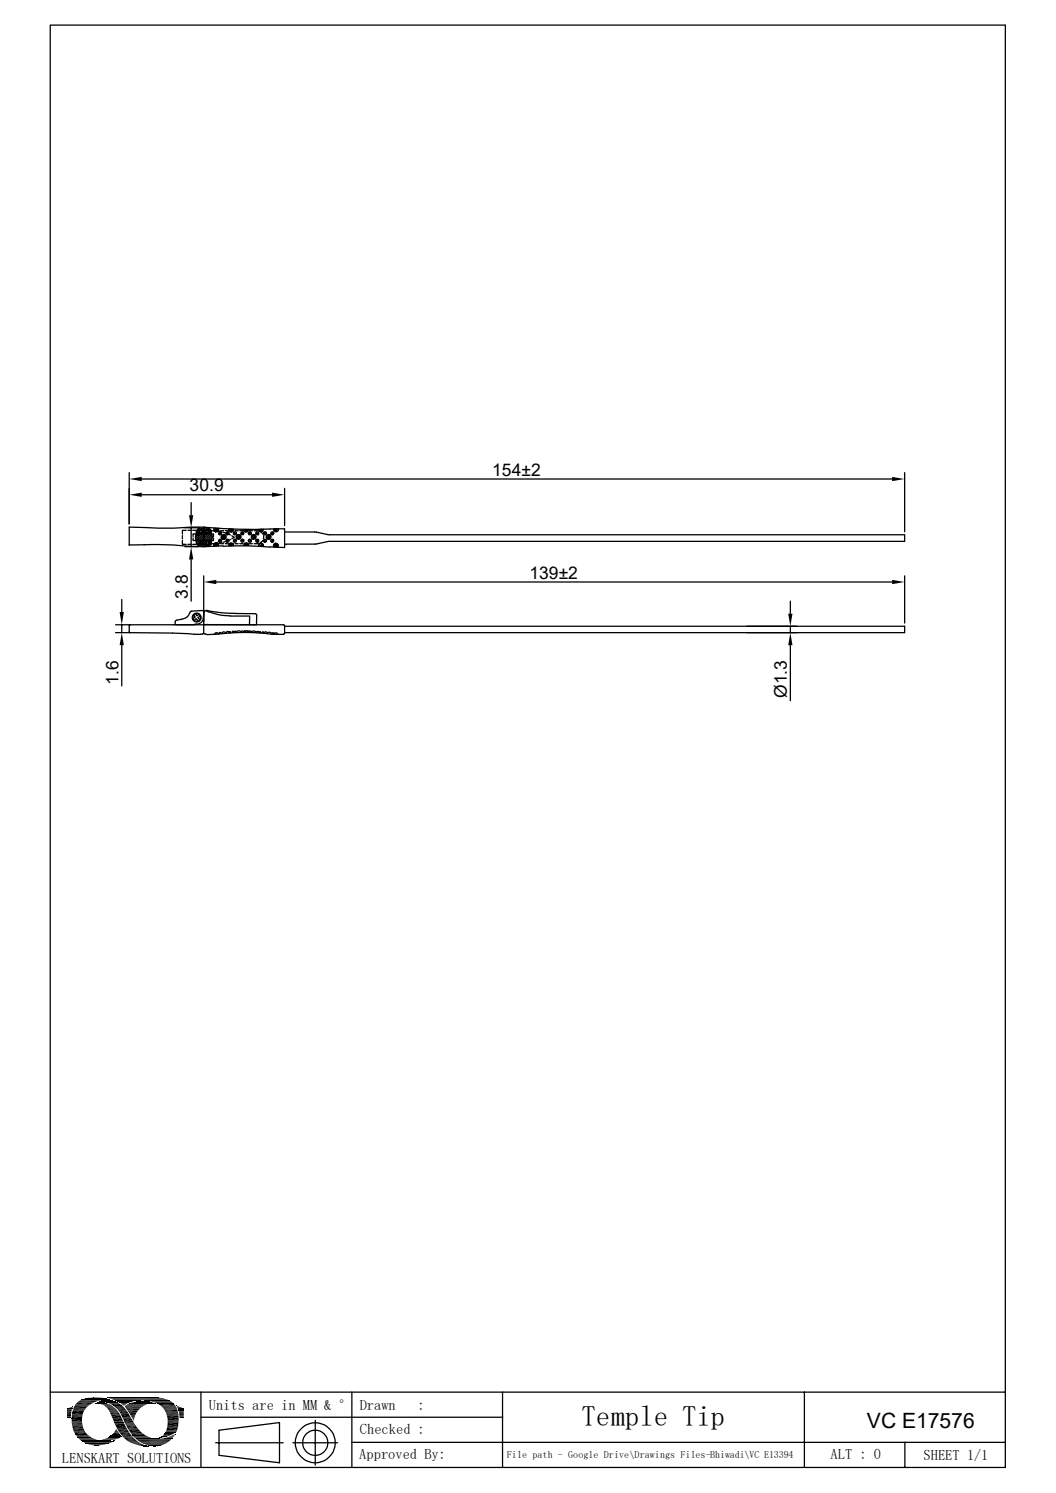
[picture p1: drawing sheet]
<svg xmlns="http://www.w3.org/2000/svg" width="210mm" height="297mm" viewBox="0 0 210 297" stroke-linecap="round" stroke-linejoin="round" font-family="sans-serif">
<g fill="none" stroke="#000" stroke-width=".25">
<path d="M10 5h189.9v286.9h-189.9zM25.7 94v10.2M28.2 98.4h25.9M28.2 95.3h149.2M38 100v2.5M56.6 97.2v7.4M179.9 94v11.8M24.2 119.3v2.5M36.3 107.5v.8h.7M36.3 106.6v.6M36.7 105h2.8M36.7 108.8h2.7"/>
<path d="M37 105.5h-.7v.8M37.4 105.5h.6M37.4 108.3h.6M37.4 104.9a90.4 90.4 0 0 1-11.7 0v3.5h8.8a49.3 49.3 0 0 0 9.9 .2M37.5 104.9h3.3M38 105v3.8M38 111.3v8.3M38.3 105.5h.6M38.3 108.3h.6M38.4 107v.5h.7M39 107.4v.2M39 106.4a.67 .67 0 0 0 0 .9"/>
<path d="M39 106.2v.2M39.1 107.6l.1 .6 .6 .5M39.1 106.2h-.7v.5M39.3 105.5h.6M39.4 107.5h.6v.8M39.4 106.2h1.6M39.5 107v.5h.4M39.6 105.8l-.7 .7M39.6 108l-.4 .4M39.6 105.5v.4h.8M39.7 105l-.7 .7M39.7 108.3l-.3 .2"/>
<path d="M39.8 105a1.06 1.06 0 0 0-.7 1.2M39.8 105.9v.3M39.8 106l-.9 1M39.9 106.2h-.4v.5M39.9 107.5v.8h-.6M40.1 107.5h.9M40.1 105l-1.1 1M40.2 105.5h.7M40.2 108.3h.7M40.5 105l-.5 .5M40.5 106.2v.5M40.5 107v.5"/>
<path d="M40.5 105v3.8M40.5 114.6v9.1M40.6 104.8l-.1 3.9M40.7 104.9a123.5 123.5 0 0 0 15.9 .3v3.7l-2.9-.1M40.9 105l-.7 .7M40.9 105.6l-1.8 1.9M40.9 108.1l-.6 .7M41 105.9l-2 2M41 107.5v.8M41.1 108.3l-.5 .5M41.1 106.2h.7M41.2 105l-2.3 2.2"/>
<path d="M41.2 105.5h.8v.7h-.7M41.2 106l-2.1 2.2M41.2 104.9a1.36 1.36 0 0 1 .9 1.5 .67 .67 0 0 1 0 .9M41.2 105.9v.3M41.3 107.5h.7v.8h-.8l-.1-.8h.7M41.4 105.5v.4h-.7M41.4 105.1l-.3 .4M41.7 105.2l-.3 .3M41.8 108.4l-.4 .3M41.9 105.4l-.4 .3M42 105.6l-2.1 2.1M42 106.3l-2.4 2.4"/>
<path d="M42 107.5v.7h.6M42 108.1l-.6 .6M42 107.4l-.5 .6M42 107.7l-1 1M42 105.9l-1.9 2M42 107.6v.4l-.2 .4M42.1 106.2h.4v.5M42.1 106.6l-2.1 2.1M42.1 107.4v.2M42.2 106.8l-.9 .9M42.5 107v.5h-.4M42.5 105.6h.6"/>
<path d="M42.6 105.6h-.6v.6M42.6 105a.47 .47 0 0 0 .4 .8 .47 .47 0 0 0 .4-.7M42.8 108.4l-.3 .2M42.9 105.5l-.3 .2M42.9 105.1l-.4 .4M42.9 105.6h.7M42.9 108.2h.7M43 107.9l-.5 .5M43 115.8h134.4M43.1 108.1l-.6 .1M43.3 105.1l-.2 .2M43.3 108l-.3 .2"/>
<path d="M43.4 108.6a.47 .47 0 0 0-.4-.6 .47 .47 0 0 0-.4 .7M43.4 108.2l-.4 .4M43.5 105.2l-.6 .7M43.5 108.5l-.2 .1M43.9 107.4l-.5 .3M43.9 105.6h.6M43.9 108.2h.6M43.9 105.9l-.4 .4M44 105.8l-.6-.1-.1 .1M44 107.9l-.6 .2M44 106.1l-.3 .3M44 107.6l-.4 .3"/>
<path d="M44.3 106.9l-.3 .2M44.3 105.9l.6 .1M44.4 108.7a64.1 64.1 0 0 1 9.3 .1M44.5 106.4l-.6 .5M44.7 106.5l-.2 .2M44.8 105.6h.7M44.8 108.2h.7M44.9 107.7l-.6 .2M44.9 106.6l-.7 .7M45 107l-.4 .4M45.2 106.2l.6 .2M45.3 107.4l-.4 .3"/>
<path d="M45.3 105.9l-.4 .4M45.5 107.5l-.4 .4M45.5 108.6a.47 .47 0 0 1 .5-.6 .47 .47 0 0 1 .4 .6M45.5 106.1l-.4 .3M45.6 105.2a.47 .47 0 0 0 .3 .6 .47 .47 0 0 0 .5-.5M45.6 105.2l-.1 .2M45.8 105.6h.6M45.8 108.2h.6M45.8 107.3l-.6 .3M45.8 105.4l-.2 .3M45.8 108l-.3 .4M45.9 108.6l.1-.2 .1 .2"/>
<path d="M45.9 105.2l-.1 .2 .2 .1 .1-.1-.1-.2M46.1 106.6l.5 .3-.5 .3M46.1 108l-.5 .6M46.3 105.2l-.6 .6M46.4 108.2l-.4 .3M46.4 105.5l-.3 .4M46.4 108.5h.1M46.7 105.6h.7M46.7 108.2h.7M46.8 105.8l-.4 .4M46.8 107.3l-.4 .4M47 106l-.4 .4"/>
<path d="M47 107.4l-.4 .5M47.3 106.3l-.4 .4M47.4 107l-.2 .2M47.7 106.4l-.7 .7M47.7 105.6h.6M47.7 108.2h.6M47.8 106.6l-.2 .2M47.9 106.8l-.4 .5M48.2 105.8l-.3 .4M48.2 107.3l-.3 .3M48.4 106l-.4 .4M48.5 107.4l-.5 .4"/>
<path d="M48.5 105.3a.47 .47 0 0 0 .5 .5 .47 .47 0 0 0 .4-.5l-.5 .6M48.6 108.1l-.1 .1M48.6 108.2h.7l-.3 .2M48.6 105.6h.7M48.8 105.3l-.3 .3M48.9 105.3l.1 .2 .1-.2M48.9 108.5l.1-.2 .1 .2M48.9 105.5l-.2 .2M49.1 108l-.6 .5a.47 .47 0 0 1 .5-.5 .47 .47 0 0 1 .4 .5M49.1 105.4h.1M49.4 108.4l-.2 .1M49.6 105.6h.6"/>
<path d="M49.6 108.2h.6M49.6 107.3l-.2 .2M49.7 105.8l-.3 .3M49.9 106l-.4 .4M49.9 107.4l-.4 .4M50 107.7l-.2 .2M50.2 106.4l-.2 .2M50.3 107l-.2 .2M50.5 105.6l1.1 .1M50.5 106.4l-.5 .5M50.8 106.5l-.3 .3M50.9 106.8l-.6 .5"/>
<path d="M51.1 107.3l-.3 .2M51.1 105.8l-.3 .3M51.4 107.4l-.5 .4M51.4 105.9l-.4 .4M51.4 106.3l-.1 .1M51.4 107.7l-.2 .2M51.5 108.6a.46 .46 0 0 1 .4-.5 .46 .46 0 0 1 .5 .6M51.6 108.1l-1.1 .1M51.6 105.3l-.1 .2M51.7 108.6h.1M51.8 105.3l.1 .2 .1-.2M51.8 105.5l-.2 .2"/>
<path d="M51.9 108.6v-.2l.1 .2M51.9 105.8l.4 .5M51.9 107.9l-.5 .5M52.2 108.2l-.3 .3M52.3 107.5l-.4 .4M52.4 105.3l-.5 .5M52.4 108.4l-.3 .3M52.4 105.3a.47 .47 0 0 1-.4 .5 .47 .47 0 0 1-.5-.5M52.4 106.6v.6M52.5 105.8l-.1 .2M52.8 105.9l-.3 .4M52.8 107.4l-.4 .3"/>
<path d="M53 106.2l-.3 .2M53 107.6l-.4 .3M53.3 106.9l-.3 .2M53.5 106.4l-.6 .5M53.7 106.5l-.2 .2M53.8 107.1l-.2 .2M53.8 106.7l-.5 .6M54.3 107.4l-.5 .3M54.3 105.9l-.4 .4M54.4 107.6l-.3 .3M54.4 105.2a.48 .48 0 0 0 .5 .6 .48 .48 0 0 0 .5-.6M54.4 106.1l-.3 .3"/>
<path d="M54.5 108.8a.47 .47 0 0 1 .1-.6 .47 .47 0 0 1 .6 0 .47 .47 0 0 1 0 .7M54.6 105.2l-.2 .2M54.7 105.5l-.2 .2M54.7 108.5l-.3 .3M54.8 108l-.4 .5M54.9 105.2l-.1 .2 .1 .1 .1-.1-.1-.2M54.9 108.7l-.2 .1M55 105.2h-.1M55.1 108.1l-.3 .3M55.3 108.3l-.3 .3M55.3 105.2l-.6 .6M55.4 108.6l-.3 .3"/>
<path d="M56.6 105.8h6.2l2.6 .6h114.5v1.3h-114.5l-2.6 .5h-6.2M56.9 108.3h.1M157.2 119.6v2.5M179.9 114.6v9.4M23 124.3h33.5l.1 .2v1.6l-.2 .1M23 125.9h3M24.2 124.3v1.6M24.2 128.4v8M25.9 125.9h8.4l4.4 .3M25.9 124.3l-.2 .1v1.3l.2 .1M38.1 121.6l2.2-.1h.2l.1 .3a2.21 2.21 0 0 1-.6 2.1l-.6 .3h-.7v.1h-3.9l.1-.8 1.3-.3M38.1 121.6l-.2 .1a2.16 2.16 0 0 1-1.7 1.4"/>
<path d="M38.5 122.3l.3 .5-.4 .3M38.6 123.4l.4-.3 .4 .5M38.7 126.2h1.3M38.9 122.1l.3 .4 .4-.3M39.8 122.6l-.4 .3 .4 .4M40.5 124.3v1.7M40.6 121.7l-.1 2.5 10.5 .1v-2.1l-4.3-.2M40.8 126.1l.6 .1a78.8 78.8 0 0 1 11.1-.2l1.8 .2M40.8 121.5l-.2 .2M40.8 126.1l-.8 .1M40.8 121.5h.3M40.9 121.5l.6 .3"/>
<path d="M41.1 121.4l2.8 .5 2.8 .1M41.5 121.7l2.1 .6 2.2 .2M43.5 126.1l-.1-.1a.46 .46 0 0 0-.8 .2M44.1 126l-.3-.2-.2 .3M44.9 126l-.1-.2a.42 .42 0 0 0-.7 .2M45.8 122.6h3.9l-.1 1.7M45.9 125.9l-.2-.3-.1 .3v-.2l-.3-.1-.3 .3M46.2 125.8l.2-.2 .1 .2M46.5 125.9l.3-.3 .3 .3M48 125.8l.2-.3 .3 .3 .5-.3 .5 .3v-.2h-.3v.2M48 125.8l-.1-.2a.57 .57 0 0 0-.9 .2M48.6 125.8l.1-.3 .1 .3"/>
<path d="M49.4 125.8l.3-.3 .3 .3M50 125.8l.1-.2a.57 .57 0 0 1 .9 .3M50.9 125.9l.3-.3 .3 .3M51.5 125.9l.2-.3 .1 .3M52.1 125.9l.2-.2 .1 .2M52.5 125.9l.4-.2 .2 .3M53.1 126l.5-.2 .5 .3M53.9 126.1l.3-.2 .2 .3M54.2 126.1l.2-.2 .3 .3M54.3 126.2h2.1M54.5 126.2l.4-.3 .4 .3M56.6 124.6h123.3v1.3h-123.3"/>
<path d="M157.2 124.6v1.3M157.2 128.4v11M10 276.9h189.9M14.7 279.7h2.9M40 276.9v15M70 276.9v15M99.9 276.9v15M160 276.9v15M14.3 281.5h2.1M14.3 283.3h2.1M14.7 284.9h2.4M15 285.5h2.6"/>
<path d="M24.6 286.1h2.2M24.9 280.1h3.2M25.1 283.8h2.1M25.3 284h2.1M26.1 285.4h2.7M27.2 286.5h6.8M33.1 281.3h2.4M33.4 282.7h2.1M40 281.9h59.9M42.9 287h13.4M43.6 284.5l12-1.5v8l-12-1.5zM58.3 287h8.8"/>
<path d="M62.7 282.6v8.9M70 286.9h129.9M180 286.9v5"/>
<circle cx="39.9" cy="105.7" r=".29"/>
<circle cx="39.9" cy="108" r=".29"/>
<circle cx="41.2" cy="105.7" r=".29"/>
<circle cx="41.2" cy="108" r=".29"/>
<circle cx="43" cy="105.3" r=".12"/>
<circle cx="43" cy="108.4" r=".12"/>
<circle cx="43.8" cy="107.6" r=".29"/>
<circle cx="43.8" cy="106.1" r=".29"/>
<circle cx="44.5" cy="106.8" r=".47"/>
<circle cx="44.5" cy="106.8" r=".12"/>
<circle cx="45.3" cy="107.6" r=".29"/>
<circle cx="45.3" cy="106.1" r=".29"/>
<circle cx="46.7" cy="107.6" r=".29"/>
<circle cx="46.7" cy="106.1" r=".29"/>
<circle cx="47.4" cy="106.8" r=".47"/>
<circle cx="47.5" cy="106.8" r=".12"/>
<circle cx="48.2" cy="107.6" r=".29"/>
<circle cx="48.2" cy="106.1" r=".29"/>
<circle cx="49.7" cy="107.6" r=".29"/>
<circle cx="49.7" cy="106.1" r=".29"/>
<circle cx="50.5" cy="106.8" r=".47"/>
<circle cx="50.5" cy="106.8" r=".12"/>
<circle cx="51.2" cy="107.6" r=".29"/>
<circle cx="51.2" cy="106.1" r=".29"/>
<circle cx="52.7" cy="107.6" r=".29"/>
<circle cx="52.7" cy="106.1" r=".29"/>
<circle cx="53.4" cy="106.8" r=".47"/>
<circle cx="53.4" cy="106.8" r=".12"/>
<circle cx="54.2" cy="107.6" r=".29"/>
<circle cx="54.2" cy="106.1" r=".29"/>
<circle cx="54.9" cy="108.5" r=".12"/>
<circle cx="39.1" cy="122.9" r=".77"/>
<circle cx="39.1" cy="122.9" r=".88"/>
<circle cx="62.7" cy="287" r="2.51"/>
<circle cx="62.7" cy="287" r="4"/>
</g>
<g fill="#000">
<path d="M25.7 98.4l2.5-.4v.8zM25.7 95.3l2.5-.4v.8zM54.1 98l2.5 .4-2.5 .4zM177.4 94.9l2.5 .4-2.5 .4zM37.6 102.5h.8l-.4 2.5zM38 108.8l.4 2.5h-.8zM40.5 115.8l2.5-.4v.8zM177.4 115.4l2.5 .4-2.5 .4zM23.8 121.8h.8l-.4 2.5zM24.2 125.9l.4 2.5h-.8zM156.8 122.1h.8l-.4 2.5zM157.2 125.9l.4 2.5h-.8z"/>
<path d="M14.3 279.9h.1zM13.8 280l.5-.1 .1 .1zM14.3 279.9h.1v.1zM18.3 278h1.6zM18.7 278h1.2zM19.1 279.1h1.9zM19.2 279.1h1.8zM19.2 279.1h1.7zM19.4 279.1h1.5zM19.5 279.1h1zM19.4 279.1h1.2zM19.5 279.1h1.1z"/>
<path d="M19.6 279.1h.9zM19.6 279.2l1.9 .1zM19.7 278.8h.2zM19.6 279.1h.8zM19.8 279.1h.6zM20 279.3l1.7 .1zM19.8 279.1h.4zM20.1 279l.1 .1zM20.1 279h.1zM20.2 279.4h1.6zM20.4 279.4l1.7 .2h-1.4zM20.4 279.4h1.4l.3 .2z"/>
<path d="M20.5 278.7h1.8zM20.5 278.7h1.7zM20.6 278.6l1.6 .1zM20.7 279.6l1.7 .1h-1.5zM20.7 279.6h1.4l.3 .1zM20.6 278.6h1.4zM20.9 278.6h1.1zM20.9 279.7l1.6 .1zM21 279.8l1.7 .2h-1.4zM21 279.8h1.5l.2 .2zM21.2 278.6h.3zM20.9 278.6h.8z"/>
<path d="M21.2 278.6h.5zM21.5 278.4h.3zM21.8 279.2h1.9zM22.4 279.6h1.9zM22.5 279.6h1.8zM22.5 279.6l1.8 .1zM22.6 279.7l2 .2h-1.7zM22.6 279.7h1.7l.3 .2zM22.9 279.9l1.9 .2h-1.7zM22.9 279.9h1.7l.2 .2zM23.7 279l1.9 .1zM23.8 279.1h1.8z"/>
<path d="M23.8 279.1h1.6zM24 279.1h1.4zM24 279.1l1.3 .1zM24 279.2l1 .2h-.7zM24 279.2h1.3l-.3 .2zM24.3 279.4l.6 .1zM24.3 279.4h.7zM24.4 279.5l.3 .1zM24.4 279.5h.5zM24.6 279.6v.1zM24.6 279.6h.1zM27.5 278.8h2z"/>
<path d="M27.5 278.8h1.9zM28.2 278.8h1.2zM28.2 278.8h.7zM30.4 279.2h.4zM30.4 279.2h.5zM30.7 279.2h.2zM30.9 278h.2zM35.1 279.7h.2zM35.1 279.7l.5 .1zM35.2 279.8l.8 .2h-.7zM35.2 279.8l.8 .2zM35.3 280l1 .1h-1z"/>
<path d="M35.3 280h.7l.3 .1zM13.3 280.2h1.1zM13.3 280.2l1 .1zM13.3 280.3l1 .1h-1zM13.3 280.3h1v.1zM13.3 280.4l.9 .4h-.9zM13.3 280.4h1l-.1 .4zM13.3 280.8h.9zM13.3 280.8l.8 .5h-.8zM13.3 280.8h.9l-.1 .5zM13.3 281.3l.8 .4h-.8zM13.3 281.3h.8v.4z"/>
<path d="M13.3 281.7h.8zM13.3 281.7l.8 .2h-.8zM13.3 281.7h.8v.2zM13.3 281.9h.8zM13.3 281.9l.8 .1zM13.4 280.2h1zM13.7 280.1l.7 .1zM13.7 280.1h.7zM13.8 280h.6zM14.3 282.3l2 .4h-2zM14.3 282.3h2v.4zM18.3 287.4l1.9 .1z"/>
<path d="M18.3 287.4h1.9zM18.4 287.5h1.1zM18.4 287.5h1.8zM18.9 287.5h.6zM19.1 287.5h.4zM20.4 286.4l1.9 .1zM20.4 286.4h2zM20.6 286.5h1.5zM20.6 286.5h1.7zM20.7 286.5h1.1zM20.7 286.5h1.4zM21 286.5h.6z"/>
<path d="M21 286.5h.8zM21.3 280l1.7 .2h-1.6zM21.3 280h1.4l.3 .2zM21.3 286.5h.3zM21.4 286.5h.2zM21.4 280.2l1.8 .3h-1.6zM21.4 280.2h1.6l.2 .3zM21.6 280.5h1.6zM21.6 280.5l1.8 .2h-1.7zM21.6 280.5h1.6l.2 .2zM21.7 280.7l1.8 .1h-1.7zM21.7 280.7h1.7l.1 .1z"/>
<path d="M21.8 280.8l1.8 .2h-1.7zM21.8 280.8h1.7l.1 .2zM21.9 281l1.8 .1zM21.9 281.1l1.9 .2h-1.8zM21.9 281.1h1.8l.1 .2zM21.5 286.7h1.1zM21.9 286.7h.7zM22 281.3l1.8 .1zM22 286.7h.6zM22.1 281.4l1.9 .3h-1.8zM22.1 281.4h1.7l.2 .3zM22.1 285.6l1.9 .1z"/>
<path d="M22.1 285.6h1.9zM22.2 281.7l2 .5h-1.8zM22.2 281.7h1.8l.2 .5zM22.2 285.5l1.8 .1zM22.2 285.5h1.7zM22.2 286.7h.5zM22.3 286.7h.4zM22.4 286.7h.3zM22.4 282.2l2.1 .5h-1.9zM22.4 282.2h1.8l.3 .5zM22.4 285.3h1.4zM22.4 285.3l1.5 .2h-1.7z"/>
<path d="M22.4 285.3h1.4l.1 .2zM22.6 286.6h.2zM22.6 282.7l1.9 .1zM22.7 282.8l1.9 .1zM22.7 282.9l1.9 .1zM22.7 285l1.1 .3h-1.4zM22.7 285h.9l.2 .3zM22.7 283h1.9zM22.7 284.9l.9 .1zM22.8 283l1.9 .2h-1.9zM22.8 283h1.8l.1 .2zM22.8 283.2l2.3 .9h-1.9z"/>
<path d="M22.8 283.2h1.9l.4 .9zM22.9 284.7l.6 .2h-.8zM22.9 284.7h.5l.1 .2zM22.6 286.6h.3zM22.9 284.6l.5 .1h-.5zM22.9 284.6l.5 .1zM23 284.4h.2zM23 284.4l.3 .2h-.4zM23 284.4l.3 .2zM23.1 284.4h.1zM23.1 280.1l1.8 .2h-1.5zM23.1 280.1h1.7l.1 .2z"/>
<path d="M23.4 280.3l1.8 .4h-1.6zM23.4 280.3h1.5l.3 .4zM23.6 280.7l1.7 .1zM23.7 280.8l1.9 .4h-1.6zM23.7 280.8h1.6l.3 .4zM24 281.2l1.6 .1zM24 281.3l2 .7h-1.7zM24 281.3h1.6l.4 .7zM24.3 282l1.8 .2h-1.7zM24.3 282h1.7l.1 .2zM24.4 282.2l2 .5h-1.7zM24.4 282.2h1.7l.3 .5z"/>
<path d="M24.7 282.7l1.9 .3h-1.8zM24.7 282.7h1.7l.2 .3zM24.8 283l1.9 .2h-1.8zM24.8 283h1.8l.1 .2zM24.9 283.2h1.8zM24.9 283.2l1.9 .1zM24.9 283.3h1.9zM25 283.3l1.9 .1zM25 283.4l2 .1h-1.9zM25 283.4h1.9l.1 .1zM25.1 283.5l1.9 .1zM25.4 280.6l2 .1z"/>
<path d="M25.4 280.7l1.7 .4h-1.4zM25.4 280.7h2l-.3 .4zM25.5 284.4l2.5 .5h-2.1zM25.5 284.4h2.1l.4 .5zM25.7 281.1l1.2 .4h-.9zM25.7 281.1h1.4l-.2 .4zM25.8 286.9l2 .1h-1.7zM25.8 286.9h1.7l.3 .1zM26 281.5l.9 .1zM26 281.6l.8 .3h-.6zM26 281.6h.9l-.1 .3zM26.1 287l2 .2h-1.5z"/>
<path d="M26.1 287h1.7l.3 .2zM26.2 281.9l.5 .2h-.4zM26.2 281.9h.6l-.1 .2zM26.3 282.1l.4 .1h-.3zM26.3 282.1h.4v.1zM26.4 282.2l.2 .3zM26.4 282.2h.3l-.1 .3zM26.5 282.5l.1 .1zM26.6 287.2l1.7 .1zM26.8 287.3l1.9 .2h-1.2zM26.8 287.3h1.5l.4 .2zM27.5 287.5h1.3z"/>
<path d="M27.6 287.5l1.4 .1zM28 287.6h1.1zM28.1 287.6l1.1 .1zM28.2 287.7h1.1zM28.5 287.7h.9zM28.6 287.7h.9zM29 287.7h.5zM29.2 287.7h.3zM29.3 287.7h.2zM29.6 287.5l2 .2zM30.2 287.7h1.3zM30.2 287.7h1.4z"/>
<path d="M30.4 287.7h.9zM30.4 287.7h1.1zM30.5 287.7h.5zM30.5 287.7h.8zM30.7 287.7h.3zM31.8 286h.2zM31.8 286h.1zM31.8 286h.4zM31.9 286h.4zM32.1 285.8h.8zM32.1 285.8h.9zM31.9 286l.2-.2 .2 .2z"/>
<path d="M32.1 285.8h.8l-.6 .2zM32.1 285.8h1zM32.2 285.8h.9zM32.3 286.2h1.9zM32.2 285.8l.2-.2 .7 .2zM32.4 285.6h1.3l-.6 .2zM32.5 285.5l1.2 .1zM32.5 285.5h1.3zM32.6 286.1h1.6zM32.7 285.2l1.1 .3h-1.3zM32.7 285.2h1.8l-.7 .3zM32.7 286.1h1.5z"/>
<path d="M32.7 285.2h1.8zM32.8 285l2 .1zM32.8 285.1l1.7 .1h-1.8zM32.8 285.1h2l-.3 .1zM32.8 286.1h1.5zM33.1 286h1.3zM33.2 281.6l2.3 .5h-2.2zM33.2 281.6h2.3v.5zM33.2 284l2 .5h-2.1zM33.2 284h2.1l-.1 .5zM33.2 286h1.2zM33.4 283l2 .5h-2.1z"/>
<path d="M33.4 283h2.1l-.1 .5zM33.4 285.9h1zM33.6 285.8h.9zM33.7 285.8h.8zM33.9 285.7h.6zM34.1 285.7h.5zM34.1 285.7l.3-.2 .2 .2zM34.4 285.5h.3l-.1 .2zM34.4 285.5l.3-.1v.1zM34.7 285.4v.1zM35.3 280.1l1.1 .1zM35.3 280.2h1.2z"/>
<path d="M35.3 280.2l1.2 .1zM35.4 280.3l1.1 .1h-1.1zM35.4 280.3h1.1v.1zM35.4 280.4h1.1zM35.5 280.4l1 .2h-1zM35.5 280.4h1v.2zM35.5 280.6h1zM35.5 280.6l1 .1zM35.6 280.7l.9 .1zM35.6 280.8l.9 .3h-.9zM35.6 280.8h.9v.3zM35.6 281.1h.9z"/>
<path d="M35.6 281.1l.9 .5h-.8zM35.6 281.1h.9v.5zM35.7 281.6l.8 .2h-.8zM35.7 281.6h.8v.2zM35.7 281.8l.8 .2h-.8zM35.7 281.8h.8v.2zM35.7 282h.8zM35.7 282l.8 .1zM35.8 282.1h.7zM35.9 282.1h.6zM36 282.1h.5zM36.4 282.1h.1z"/>
</g>
<g fill="none" stroke="#000" stroke-width=".2">
<path d="M14.7 279.9h2.6M15 279.4h3M15.3 279h3.5M15.7 278.7h3.9M15.9 278.6h4M16 278.6h4.2M16 278.5h4.4M16.2 278.5h4.3M16.4 278.4h5.4M16.5 278.3h5.1M16.7 278.3h4.7M16.9 278.2h4.3"/>
<path d="M17.1 278.2h3.9M17.5 278.1h3M17.6 278.1h2.9M19 279.2h2.1M19.1 279.2h2.2M19.7 278.8h3.2M19.8 278.8h2.9M19.9 278.7h2.7M20.2 278.7h2.2M20.3 278.9h2.7M20.6 279h2.7M21.3 279h2"/>
<path d="M21.3 279.1h2.4M21.3 278h10.3M21.4 278.1h10.5M21.5 278.1h11M21.8 278h7.4M21.8 278.2h10.8M21.8 278.4h-5.6M22 278.3h10.9M22.2 278.3h10.8M22.3 278.4h10.9M22.5 278.4h10.8M22.6 278.5h11"/>
<path d="M22.8 278.6h5.1M22.9 278.6h4.4M23 278.7h4.2M23.2 278.8h3.3M23.5 278.9h2.7M23.5 278.9h2.5M23.7 279h2.1M24.8 279.8h3.7M24.8 279.8h3.5M24.8 279.9h3.4M24.9 279.7h3.8M25 279.6h3.7"/>
<path d="M25.1 279.5h4M25.4 279.4h3.8M25.4 279.3h4.2M25.7 279.2h4.2M26 279.1h4.8M26.2 279h4.4M26.2 279h4.2M26.6 278.9h3.5M26.8 278.9h3.1M27.1 278.8h2.6M28.7 278.6h5M29.3 278.6h4.4"/>
<path d="M29.4 278.7h4.5M30.1 278.8h4M30.4 278.9h3.8M30.7 279h3.7M30.8 279.2h-5M31 279.1h3.5M31.2 279.2h3.3M31.9 279.7h3M32.1 279.8h2.9M14.3 282.3h2M14.3 282.8h2M14.3 283h2"/>
<path d="M14.3 283.1h2M14.3 283.5h2.1M14.4 281h2.2M14.5 280.5h2.3M14.5 284.2h2.1M14.6 284.7h2.3M15 285.3h2.3M15.3 285.8h2.7M15.4 285.9h2.6M15.4 285.9h2.8M15.5 286h2.8M15.6 286.1h3"/>
<path d="M15.7 286.3h3.3M15.9 286.4h3.1M15.9 286.4h3.6M16 286.6h3.9M16.2 286.6h3.7M16.2 286.6h4.2M16.3 286.7h5.2M16.3 286.8h6.3M16.6 286.9h5.8M16.6 286.9h5.7M16.7 287h5.5M16.9 287h5"/>
<path d="M17 287.1h4.8M17.1 287.1h4.6M17.1 287.2h4.5M17.4 287.3h4M17.7 287.3h3.2M17.9 287.4h2.8M20.5 286.3h2.6M20.7 286.2h2.8M21.1 286.2h2.5M21.2 286.1h2.6M21.5 285.9h2.5M21.5 286h2.3"/>
<path d="M21.8 285.8h2.3M21.9 285.7h2.2M22 285.7h2M22 285.6h2M22.9 286.4h-2.7M24.1 285.8h-2.3M25.1 280.2h2.7M25.4 280.6h2M25.4 286.8h2.1M26.1 285.2h2.4M26.3 285.5h2.5M26.3 285.5h2.6"/>
<path d="M26.4 285.6h2.7M26.5 285.7h2.8M26.5 285.8h3.1M26.7 285.9h3.1M26.8 286h3.3M26.8 286.1h3.7M27 286.2h4.1M27.1 286.2l7.1 .1M27.1 286.3h7M27.6 286.7h6.1M27.8 286.9h5.7M27.9 286.9h5.5"/>
<path d="M28 287h5.3M28.2 287.1h5M28.5 287.2h4.4M28.8 287.3h3.9M29 287.5h3.4M29.5 287.5h2.6M29.6 287.6h2.4M31.7 286.2h2.5M32.4 280.1h2.7M32.5 280.2h2.7M32.6 280.3h2.6M32.6 280.4h2.6"/>
<path d="M32.7 280.5h2.6M32.8 285h2.1M32.9 285h2.1M32.9 280.9h2.5M32.9 284.9h2.2M32.9 284.9h2.1M32.9 284.8h2.2M33 284.7h2.1M33 284.6h2.2M33.1 284.5h2.1M33.1 284.6h2.1M33.1 281.5h2.4"/>
<path d="M33.2 283.9h2.2M33.4 282.5h2.1"/>
</g>
<g fill="none" stroke="#000" stroke-width=".21">
<path d="M14.9 279.5h3M15.5 278.8h3.9M32.2 279.9h2.9M14.3 281.7h2.1M14.5 280.4h2.5M15.2 285.7h2.7M24 285.4h2.1M24.4 285.9h2.1M24.9 286.4h2.1M25.1 286.6h2.2M25.4 284.2h2.2M33 281.1h2.4"/>
<path d="M33.4 282.9h2.1"/>
</g>
<path d="M15.1 279.2h3.5M21.9 279.4h2.3M31.4 279.4h3.4M14.4 284h2.2M14.6 280.1h2.7M23.2 284.2h2.1M25.9 285h2.5M33.3 283.7h2.1" fill="none" stroke="#000" stroke-width=".34"/>
<path d="M14.4 283.7h2.1M14.8 285.2h2.5M23.4 284.5h2.1M23.6 284.8h2.1M23.8 285.1h2.1M24.2 285.6h2.1M25.2 280.4h2.6M32.7 280.6h2.6" fill="none" stroke="#000" stroke-width=".3"/>
<path d="M14.3 282.1h2M14.4 280.8h2.4M33.3 282.3h2.2" fill="none" stroke="#000" stroke-width=".42"/>
<path d="M14.3 281.2h2.3M14.5 284.5h2.3" fill="none" stroke="#000" stroke-width=".38"/>
<text font-size="5.7" x="115.6" y="283.6">Temple Tip</text>
<text font-size="4.2" x="172.4" y="284">VC E17576</text>
<g font-size="3.5">
<text x="97.9" y="94.6">154±2</text>
<text x="37.7" y="97.7">30.9</text>
<text x="37.3" y="119.1" transform="rotate(-90 37.3 119.1)">3.8</text>
<text x="105.3" y="115.1">139±2</text>
<text x="23.5" y="136.2" transform="rotate(-90 23.5 136.2)">1.6</text>
<text x="156.5" y="138.9" transform="rotate(-90 156.5 138.9)">Ø1.3</text>
</g>
<g font-size="2.9">
<text x="41.5" y="280.6">Units are in MM &amp; °</text>
<text x="71.5" y="280.6">Drawn</text>
<text x="83" y="280.6">:</text>
<text x="71.6" y="285.2">Checked :</text>
<text x="12.3" y="291.1">LENSKART SOLUTIONS</text>
<text x="71.5" y="290.1">Approved By:</text>
<text x="165.2" y="290.3">ALT : 0</text>
<text x="183.7" y="290.4">SHEET 1/1</text>
</g>
<text font-size="2" x="100.8" y="290">File path - Google Drive\Drawings Files-Bhiwadi\VC E13394</text>
</svg>
